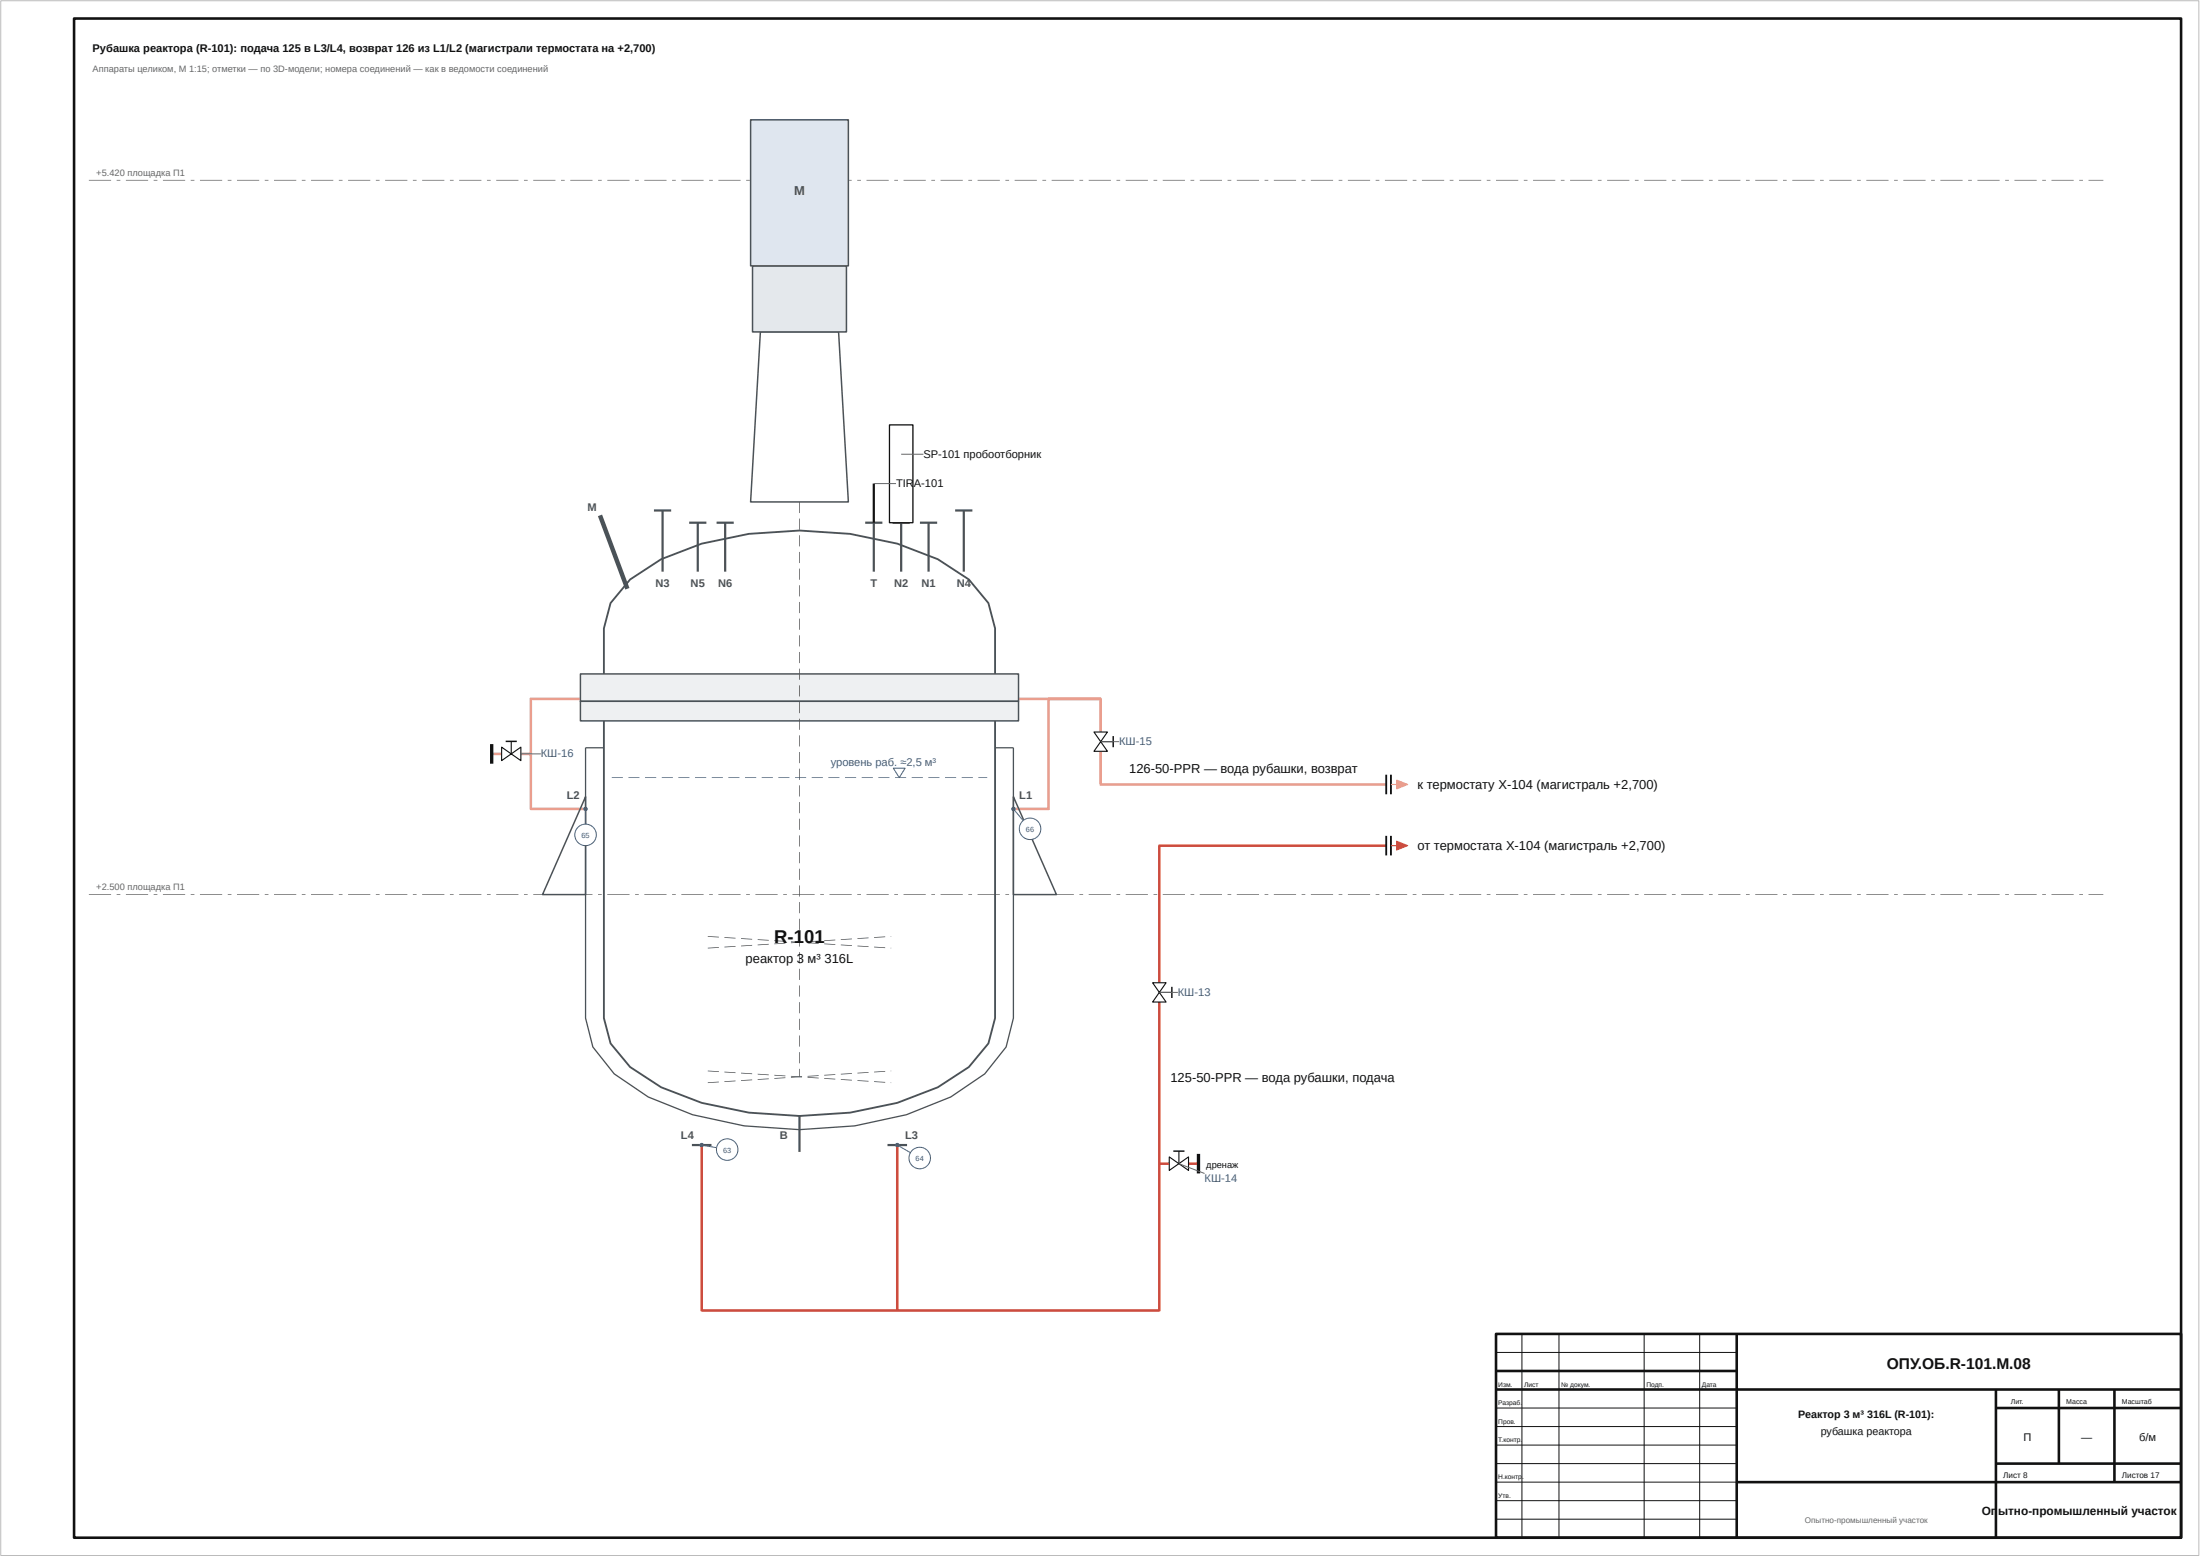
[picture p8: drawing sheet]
<svg xmlns="http://www.w3.org/2000/svg" width="594mm" height="420mm" viewBox="0 0 594 420" stroke-linecap="round" stroke-linejoin="round" font-family="sans-serif">
<path d="M20 5h569v410h-569zM404 360h185v55h-185zM469 360v55M404 370h65M404 375h185M539 375v40M539 380h50M556 375v20M571 375v25M469 400h120M539 395h50" fill="none" stroke="#111" stroke-width=".7" stroke-linecap="butt"/>
<path d="M297.2 188.6h-14v29.7h-9.5M297.2 197.6v-9h-153.9v29.7h14.8M132.8 203.5h2.7M140.7 203.5h2.6M297.2 202.8v8.9h77.1" fill="none" stroke="#ea9e8e" stroke-width=".7" stroke-linecap="butt"/>
<path d="M374.3 228.2h-61.2v37M313.1 270.4v83.3h-123.6v-44.7M242.3 309v44.7M313.1 314h2.7M321 314h2.6" fill="none" stroke="#cc4c3f" stroke-width=".7" stroke-linecap="butt"/>
<path d="M.2 .2h593.6v419.6h-593.6z" fill="none" stroke="#bbb" stroke-width=".27"/>
<path d="M411 360v55M421 360v55M444 360v55M459 360v55M404 365h65M404 380h65M404 385h65M404 390h65M404 395h65M404 400h65M404 405h65M404 410h65" fill="none" stroke="#111" stroke-width=".27"/>
<g fill="#666">
<path d="M24 241.3h6v.2h-6zM31.5 241.3h1v.2h-1zM34 241.3h6v.2h-6zM41.5 241.3h1v.2h-1zM44 241.3h6v.2h-6zM51.5 241.3h1v.2h-1zM54 241.3h6v.2h-6zM61.5 241.3h1v.2h-1zM64 241.3h6v.2h-6zM71.5 241.3h1v.2h-1zM74 241.3h6v.2h-6zM81.5 241.3h1v.2h-1zM84 241.3h6v.2h-6zM91.5 241.3h1v.2h-1zM94 241.3h6v.2h-6zM101.5 241.3h1v.2h-1zM104 241.3h6v.2h-6zM111.5 241.3h1v.2h-1zM114 241.3h6v.2h-6zM121.5 241.3h1v.2h-1zM124 241.3h6v.2h-6zM131.5 241.3h1v.2h-1zM134 241.3h6v.2h-6zM141.5 241.3h1v.2h-1zM144 241.3h6v.2h-6zM151.5 241.3h1v.2h-1zM154 241.3h6v.2h-6zM161.5 241.3h1v.2h-1zM164 241.3h6v.2h-6zM171.5 241.3h1v.2h-1zM174 241.3h6v.2h-6zM181.5 241.3h1v.2h-1zM184 241.3h6v.2h-6zM191.5 241.3h1v.2h-1zM194 241.3h6v.2h-6zM201.5 241.3h1v.2h-1zM204 241.3h6v.2h-6zM211.5 241.3h1v.2h-1zM214 241.3h6v.2h-6zM221.5 241.3h1v.2h-1zM224 241.3h6v.2h-6zM231.5 241.3h1v.2h-1zM234 241.3h6v.2h-6zM241.5 241.3h1v.2h-1zM244 241.3h6v.2h-6zM251.5 241.3h1v.2h-1zM254 241.3h6v.2h-6zM261.5 241.3h1v.2h-1zM264 241.3h6v.2h-6zM271.5 241.3h1v.2h-1zM274 241.3h6v.2h-6zM281.5 241.3h1v.2h-1zM284 241.3h6v.2h-6zM291.5 241.3h1v.2h-1zM294 241.3h6v.2h-6zM301.5 241.3h1v.2h-1zM304 241.3h6v.2h-6zM311.5 241.3h1v.2h-1zM314 241.3h6v.2h-6zM321.5 241.3h1v.2h-1zM324 241.3h6v.2h-6zM331.5 241.3h1v.2h-1zM334 241.3h6v.2h-6zM341.5 241.3h1v.2h-1zM344 241.3h6v.2h-6zM351.5 241.3h1v.2h-1zM354 241.3h6v.2h-6zM361.5 241.3h1v.2h-1zM364 241.3h6v.2h-6zM371.5 241.3h1v.2h-1zM374 241.3h6v.2h-6zM381.5 241.3h1v.2h-1zM384 241.3h6v.2h-6zM391.5 241.3h1v.2h-1zM394 241.3h6v.2h-6zM401.5 241.3h1v.2h-1zM404 241.3h6v.2h-6zM411.5 241.3h1v.2h-1zM414 241.3h6v.2h-6zM421.5 241.3h1v.2h-1zM424 241.3h6v.2h-6zM431.5 241.3h1v.2h-1zM434 241.3h6v.2h-6zM441.5 241.3h1v.2h-1zM444 241.3h6v.2h-6zM451.5 241.3h1v.2h-1zM454 241.3h6v.2h-6zM461.5 241.3h1v.2h-1zM464 241.3h6v.2h-6zM471.5 241.3h1v.2h-1zM474 241.3h6v.2h-6zM481.5 241.3h1v.2h-1zM484 241.3h6v.2h-6zM491.5 241.3h1v.2h-1zM494 241.3h6v.2h-6zM501.5 241.3h1v.2h-1zM504 241.3h6v.2h-6zM511.5 241.3h1v.2h-1zM514 241.3h6v.2h-6zM521.5 241.3h1v.2h-1zM524 241.3h6v.2h-6zM531.5 241.3h1v.2h-1zM534 241.3h6v.2h-6zM541.5 241.3h1v.2h-1zM544 241.3h6v.2h-6zM551.5 241.3h1v.2h-1zM554 241.3h6v.2h-6zM561.5 241.3h1v.2h-1zM564 241.3h4v.2h-4z"/>
<path d="M24 48.5h6v.2h-6zM31.5 48.5h1v.2h-1zM34 48.5h6v.2h-6zM41.5 48.5h1v.2h-1zM44 48.5h6v.2h-6zM51.5 48.5h1v.2h-1zM54 48.5h6v.2h-6zM61.5 48.5h1v.2h-1zM64 48.5h6v.2h-6zM71.5 48.5h1v.2h-1zM74 48.5h6v.2h-6zM81.5 48.5h1v.2h-1zM84 48.5h6v.2h-6zM91.5 48.5h1v.2h-1zM94 48.5h6v.2h-6zM101.5 48.5h1v.2h-1zM104 48.5h6v.2h-6zM111.5 48.5h1v.2h-1zM114 48.5h6v.2h-6zM121.5 48.5h1v.2h-1zM124 48.5h6v.2h-6zM131.5 48.5h1v.2h-1zM134 48.5h6v.2h-6zM141.5 48.5h1v.2h-1zM144 48.5h6v.2h-6zM151.5 48.5h1v.2h-1zM154 48.5h6v.2h-6zM161.5 48.5h1v.2h-1zM164 48.5h6v.2h-6zM171.5 48.5h1v.2h-1zM174 48.5h6v.2h-6zM181.5 48.5h1v.2h-1zM184 48.5h6v.2h-6zM191.5 48.5h1v.2h-1zM194 48.5h6v.2h-6zM201.5 48.5h1v.2h-1zM204 48.5h6v.2h-6zM211.5 48.5h1v.2h-1zM214 48.5h6v.2h-6zM221.5 48.5h1v.2h-1zM224 48.5h6v.2h-6zM231.5 48.5h1v.2h-1zM234 48.5h6v.2h-6zM241.5 48.5h1v.2h-1zM244 48.5h6v.2h-6zM251.5 48.5h1v.2h-1zM254 48.5h6v.2h-6zM261.5 48.5h1v.2h-1zM264 48.5h6v.2h-6zM271.5 48.5h1v.2h-1zM274 48.5h6v.2h-6zM281.5 48.5h1v.2h-1zM284 48.5h6v.2h-6zM291.5 48.5h1v.2h-1zM294 48.5h6v.2h-6zM301.5 48.5h1v.2h-1zM304 48.5h6v.2h-6zM311.5 48.5h1v.2h-1zM314 48.5h6v.2h-6zM321.5 48.5h1v.2h-1zM324 48.5h6v.2h-6zM331.5 48.5h1v.2h-1zM334 48.5h6v.2h-6zM341.5 48.5h1v.2h-1zM344 48.5h6v.2h-6zM351.5 48.5h1v.2h-1zM354 48.5h6v.2h-6zM361.5 48.5h1v.2h-1zM364 48.5h6v.2h-6zM371.5 48.5h1v.2h-1zM374 48.5h6v.2h-6zM381.5 48.5h1v.2h-1zM384 48.5h6v.2h-6zM391.5 48.5h1v.2h-1zM394 48.5h6v.2h-6zM401.5 48.5h1v.2h-1zM404 48.5h6v.2h-6zM411.5 48.5h1v.2h-1zM414 48.5h6v.2h-6zM421.5 48.5h1v.2h-1zM424 48.5h6v.2h-6zM431.5 48.5h1v.2h-1zM434 48.5h6v.2h-6zM441.5 48.5h1v.2h-1zM444 48.5h6v.2h-6zM451.5 48.5h1v.2h-1zM454 48.5h6v.2h-6zM461.5 48.5h1v.2h-1zM464 48.5h6v.2h-6zM471.5 48.5h1v.2h-1zM474 48.5h6v.2h-6zM481.5 48.5h1v.2h-1zM484 48.5h6v.2h-6zM491.5 48.5h1v.2h-1zM494 48.5h6v.2h-6zM501.5 48.5h1v.2h-1zM504 48.5h6v.2h-6zM511.5 48.5h1v.2h-1zM514 48.5h6v.2h-6zM521.5 48.5h1v.2h-1zM524 48.5h6v.2h-6zM531.5 48.5h1v.2h-1zM534 48.5h6v.2h-6zM541.5 48.5h1v.2h-1zM544 48.5h6v.2h-6zM551.5 48.5h1v.2h-1zM554 48.5h6v.2h-6zM561.5 48.5h1v.2h-1zM564 48.5h4v.2h-4z"/>
</g>
<path d="M163.1 189.3v85.5l1.8 6.8 5.3 6.4 8.3 5.4 11 4.2 12.7 2.7 13.7 .9 13.7-.9 12.7-2.7 10.9-4.2 8.4-5.4 5.3-6.4 1.8-6.8v-85.5" fill="none" stroke="#4a5258" stroke-width=".5"/>
<path d="M163.1 201.8h-5v73l2 7.8 5.8 7.2 9.1 6.2 12 4.8 13.9 3 15 1.1 14.9-1.1 14-3 11.9-4.8 9.2-6.2 5.8-7.2 2-7.8v-73h-5" fill="none" stroke="#4a5258" stroke-width=".35"/>
<path d="M156.7 181.9h118.3v7.4h-118.3z" fill="#eef0f2"/>
<path d="M156.7 181.9h118.3v7.4h-118.3z" fill="none" stroke="#4a5258" stroke-width=".4"/>
<path d="M156.7 189.3h118.3v5.2h-118.3z" fill="#eef0f2"/>
<path d="M205.3 89.6h21.2l2.6 45.9h-26.4zM156.7 189.3h118.3v5.2h-118.3zM158.1 215v26.4h-11.6zM273.7 215l11.6 26.4h-11.6z" fill="none" stroke="#4a5258" stroke-width=".4"/>
<path d="M163.1 181.9v-12.3l1.8-6.8 5.3-6.4 8.3-5.5 11-4.2 12.7-2.6 13.7-.9 13.7 .9 12.7 2.6 10.9 4.2 8.4 5.5 5.3 6.4 1.8 6.8v12.3" fill="none" stroke="#4a5258" stroke-width=".5"/>
<path d="M203.2 71.7h25.4v17.9h-25.4z" fill="#e4e8ec"/>
<path d="M203.2 71.7h25.4v17.9h-25.4z" fill="none" stroke="#4a5258" stroke-width=".4"/>
<path d="M202.7 32.3h26.4v39.4h-26.4z" fill="#dfe6ef"/>
<path d="M202.7 32.3h26.4v39.4h-26.4z" fill="none" stroke="#4a5258" stroke-width=".4"/>
<g fill="#4a5258">
<path d="M215.8 135.5h.2v3h-.2zM215.8 140h.2v3h-.2zM215.8 144.5h.2v3h-.2zM215.8 149h.2v3h-.2zM215.8 153.5h.2v3h-.2zM215.8 158h.2v3h-.2zM215.8 162.5h.2v3h-.2zM215.8 167h.2v3h-.2zM215.8 171.5h.2v3h-.2zM215.8 176h.2v3h-.2zM215.8 180.5h.2v3h-.2zM215.8 185h.2v3h-.2zM215.8 189.5h.2v3h-.2zM215.8 194h.2v3h-.2zM215.8 198.5h.2v3h-.2zM215.8 203h.2v3h-.2zM215.8 207.5h.2v3h-.2zM215.8 212h.2v3h-.2zM215.8 216.5h.2v3h-.2zM215.8 221h.2v3h-.2zM215.8 225.5h.2v3h-.2zM215.8 230h.2v3h-.2zM215.8 234.5h.2v3h-.2zM215.8 239h.2v3h-.2zM215.8 243.5h.2v3h-.2zM215.8 248h.2v3h-.2zM215.8 252.5h.2v3h-.2zM215.8 257h.2v3h-.2zM215.8 261.5h.2v3h-.2zM215.8 266h.2v3h-.2zM215.8 270.5h.2v3h-.2zM215.8 275h.2v3h-.2zM215.8 279.5h.2v3h-.2zM215.8 284h.2v3h-.2zM215.8 288.5h.2v2.1h-.2z"/>
<path d="M191.1 288.9l3 .2v.2l-3-.2zM195.6 289.2l3 .2v.2l-3-.2zM200.1 289.5l3 .2v.2l-3-.2zM204.6 289.8l3 .2v.2l-3-.2zM209.1 290.1l3 .2v.2l-3-.2zM213.6 290.4l3 .2v.2l-3-.2zM218.1 290.7l3 .1v.2l-3-.1zM222.6 290.9l3 .2v.2l-3-.2zM227.1 291.2l3 .2v.2l-3-.2zM231.6 291.5l3 .2-.1 .2-2.9-.2zM236.1 291.8l2.9 .2v.2l-3-.2zM240.5 292.1l.2 .2z"/>
<path d="M191.1 292.1l3-.2v.2l-3 .2zM195.6 291.8l3-.2v.2l-3 .2zM200.1 291.5l3-.2v.2l-3 .2zM204.6 291.2l3-.2v.2l-3 .2zM209.1 290.9l3-.1v.2l-3 .1zM213.6 290.7l3-.2v.2l-3 .2zM218.1 290.4l3-.2v.2l-3 .2zM222.6 290.1l3-.2v.2l-3 .2zM227.1 289.8l3-.2v.2l-3 .2zM231.6 289.5l2.9-.2 .1 .2-3 .2zM236 289.2l3-.2v.2l-2.9 .2zM240.5 288.9l.2 .2z"/>
<path d="M191.1 252.6l3 .2v.2l-3-.2zM195.6 252.9l3 .2v.2l-3-.2zM200.1 253.2l3 .2v.2l-3-.2zM204.6 253.5l3 .2v.2l-3-.2zM209.1 253.8l3 .2v.2l-3-.2zM213.6 254.1l3 .1v.2l-3-.1zM218.1 254.3l3 .2v.2l-3-.2zM222.6 254.6l3 .2v.2l-3-.2zM227.1 254.9l3 .2v.2l-3-.2zM231.6 255.2l3 .2-.1 .2-2.9-.2zM236.1 255.5l2.9 .2v.2l-3-.2zM240.5 255.8l.2 .2z"/>
<path d="M191.1 255.8l3-.2v.2l-3 .2zM195.6 255.5l3-.2v.2l-3 .2zM200.1 255.2l3-.2v.2l-3 .2zM204.6 254.9l3-.2v.2l-3 .2zM209.1 254.6l3-.2v.2l-3 .2zM213.6 254.3l3-.1v.2l-3 .1zM218.1 254.1l3-.2v.2l-3 .2zM222.6 253.8l3-.2v.2l-3 .2zM227.1 253.5l3-.2v.2l-3 .2zM231.6 253.2l2.9-.2 .1 .2-3 .2zM236 252.9l3-.2v.2l-2.9 .2zM240.5 252.6l.2 .2z"/>
</g>
<path d="M165.2 209.8h3v.2h-3zM169.7 209.8h3v.2h-3zM174.2 209.8h3v.2h-3zM178.7 209.8h3v.2h-3zM183.2 209.8h3v.2h-3zM187.7 209.8h3v.2h-3zM192.2 209.8h3v.2h-3zM196.7 209.8h3v.2h-3zM201.2 209.8h3v.2h-3zM205.7 209.8h3v.2h-3zM210.2 209.8h3v.2h-3zM214.7 209.8h3v.2h-3zM219.2 209.8h3v.2h-3zM223.7 209.8h3v.2h-3zM228.2 209.8h3v.2h-3zM232.7 209.8h3v.2h-3zM237.2 209.8h3v.2h-3zM241.7 209.8h3v.2h-3zM246.2 209.8h3v.2h-3zM250.7 209.8h3v.2h-3zM255.2 209.8h3v.2h-3zM259.7 209.8h3v.2h-3zM264.2 209.8h2.4v.2h-2.4z" fill="#1f5fa8"/>
<path d="M241.2 207.3h3.2l-1.6 2.6z" fill="none" stroke="#1f5fa8" stroke-width=".27"/>
<path d="M162 139.1l7.4 19.8" fill="none" stroke="#4a5258" stroke-width="1.2" stroke-linecap="butt"/>
<g fill="none" stroke="#4a5258" stroke-width=".6">
<path d="M176.6 137.8h4.6M178.9 137.8v16.5M257.9 137.8h4.7M260.3 137.8v16.5M186.1 141.1h4.7M188.4 141.1v13.2M193.5 141.1h4.6M195.8 141.1v13.2M233.6 141.1h4.7M236 141.1v13.2M241 141.1h4.7M243.4 141.1v13.2"/>
<path d="M248.4 141.1h4.7M250.8 141.1v13.2M215.9 301.2v9.7"/>
</g>
<path d="M236 130.5v10.6" fill="none" stroke="#111" stroke-width=".6"/>
<path d="M240.2 114.7h6.3v26.4h-6.3z" fill="#fff"/>
<path d="M240.2 114.7h6.3v26.4h-6.3z" fill="none" stroke="#111" stroke-width=".35"/>
<path d="M132.8 200.8v5.3" fill="none" stroke="#111" stroke-width=".9" stroke-linecap="butt"/>
<path d="M374.3 209.1v5.3M375.6 209.1v5.3" fill="none" stroke="#111" stroke-width=".5"/>
<path d="M377.2 210.5l3 1.2-3 1.2z" fill="#e89d8f"/>
<path d="M377.2 210.5l3 1.2-3 1.2z" fill="none" stroke="#e89d8f" stroke-width=".27"/>
<path d="M375.6 211.7h1.9" fill="none" stroke="#e89d8f" stroke-width=".3"/>
<path d="M323.6 311.4v5.3" fill="none" stroke="#111" stroke-width=".9" stroke-linecap="butt"/>
<path d="M374.3 225.6v5.3M375.6 225.6v5.3" fill="none" stroke="#111" stroke-width=".5"/>
<path d="M377.2 227l3 1.2-3 1.2z" fill="#cc4d40"/>
<path d="M377.2 227l3 1.2-3 1.2z" fill="none" stroke="#cc4d40" stroke-width=".27"/>
<path d="M375.6 228.2h1.9" fill="none" stroke="#cc4d40" stroke-width=".3"/>
<path d="M186.8 309h5.3M239.7 309h5.2" fill="none" stroke="#4a5258" stroke-width=".6"/>
<path d="M295.4 197.6l3.7 5.2h-3.7l3.7-5.2z" fill="#fff"/>
<path d="M295.4 197.6l3.7 5.2h-3.7l3.7-5.2zM297.2 200.2h3.4" fill="none" stroke="#111" stroke-width=".3"/>
<path d="M300.6 198.7v3" fill="none" stroke="#111" stroke-width=".4"/>
<path d="M135.5 201.6l5.2 3.7v-3.7l-5.2 3.7z" fill="#fff"/>
<path d="M135.5 201.6l5.2 3.7v-3.7l-5.2 3.7zM138.1 200.1v3.4" fill="none" stroke="#111" stroke-width=".3"/>
<path d="M136.6 200.1h3" fill="none" stroke="#111" stroke-width=".4"/>
<path d="M311.3 265.2l3.6 5.2h-3.6l3.6-5.2z" fill="#fff"/>
<path d="M311.3 265.2l3.6 5.2h-3.6l3.6-5.2zM313.1 267.8h3.4" fill="none" stroke="#111" stroke-width=".3"/>
<path d="M316.5 266.3v3" fill="none" stroke="#111" stroke-width=".4"/>
<path d="M315.8 312.2l5.2 3.7v-3.7l-5.2 3.7z" fill="#fff"/>
<path d="M315.8 312.2l5.2 3.7v-3.7l-5.2 3.7zM318.4 310.7v3.3" fill="none" stroke="#111" stroke-width=".3"/>
<path d="M316.9 310.7h3" fill="none" stroke="#111" stroke-width=".4"/>
<path d="M236 130.5h6M243.4 122.6h6M140.7 203.5h5.4M297.2 200.2h5M313.1 267.8h5M318.4 314l6.9 2.7" fill="none" stroke="#666" stroke-width=".27"/>
<path d="M273.7 218.3l2.6 3.2" fill="none" stroke="#1f5fa8" stroke-width=".27"/>
<circle cx="273.7" cy="218.3" r=".45" fill="#1f5fa8"/>
<circle cx="273.7" cy="218.3" r=".45" fill="none" stroke="#1f5fa8" stroke-width=".27"/>
<circle cx="278.2" cy="223.7" r="2.9" fill="#fff"/>
<g fill="none" stroke="#1f5fa8" stroke-width=".27">
<path d="M158.1 218.3v4.1"/>
<circle cx="278.2" cy="223.7" r="2.9"/>
</g>
<circle cx="158.1" cy="218.3" r=".45" fill="#1f5fa8"/>
<circle cx="158.1" cy="218.3" r=".45" fill="none" stroke="#1f5fa8" stroke-width=".27"/>
<circle cx="158.1" cy="225.3" r="2.9" fill="#fff"/>
<g fill="none" stroke="#1f5fa8" stroke-width=".27">
<path d="M242.3 309l3.6 2.1"/>
<circle cx="158.1" cy="225.3" r="2.9"/>
</g>
<circle cx="242.3" cy="309" r=".45" fill="#1f5fa8"/>
<circle cx="242.3" cy="309" r=".45" fill="none" stroke="#1f5fa8" stroke-width=".27"/>
<circle cx="248.4" cy="312.5" r="2.9" fill="#fff"/>
<g fill="none" stroke="#1f5fa8" stroke-width=".27">
<path d="M189.5 309l4 .7"/>
<circle cx="248.4" cy="312.5" r="2.9"/>
</g>
<circle cx="189.5" cy="309" r=".45" fill="#1f5fa8"/>
<circle cx="189.5" cy="309" r=".45" fill="none" stroke="#1f5fa8" stroke-width=".27"/>
<circle cx="196.4" cy="310.2" r="2.9" fill="#fff"/>
<circle cx="196.4" cy="310.2" r="2.9" fill="none" stroke="#1f5fa8" stroke-width=".27"/>
<g font-size="5" fill="#111">
<text x="209.1" y="254.6">R-1</text>
<text x="217.1" y="254.6">01</text>
</g>
<text font-size="4.2" fill="#111" x="509.5" y="369.5">ОПУ.ОБ.R-101.М.08</text>
<text font-size="3.5" fill="#4a5258" x="214.4" y="52.5">M</text>
<g font-size="3.5" fill="#111">
<text x="304.9" y="208.5">126-50-PPR — вода рубашки, возврат</text>
<text x="382.8" y="213">к термостату X-104 (магистраль +2,700)</text>
<text x="382.8" y="229.5">от термостата X-104 (магистраль +2,700)</text>
<text x="201.4" y="259.9">реактор 3 м³</text>
<text x="222.6" y="259.9">316L</text>
<text x="316.1" y="292">125-50-PPR — вода рубашки, подача</text>
</g>
<g font-size="3.2" fill="#111">
<text x="535.2" y="409">Оп</text>
<text x="539.6" y="409">ытно-промышленный участок</text>
</g>
<g font-size="3" fill="#111">
<text x="25" y="14">Рубашка реактора (R-101): подача 125 в L3/L4, возврат 126 из L1/L2 (магистрали термостата на +2,700)</text>
<text x="249.4" y="123.5">SP-101 пробоотборник</text>
<text x="242" y="131.4">TIR</text>
<text x="246.8" y="131.4">A-101</text>
<text x="546.4" y="389">П</text>
<text x="562" y="389">—</text>
<text x="577.7" y="389">б/м</text>
</g>
<g font-size="3" fill="#4a5258">
<text x="158.7" y="138">M</text>
<text x="177" y="158.5">N3</text>
<text x="186.5" y="158.5">N5</text>
<text x="193.9" y="158.5">N6</text>
<text x="235.1" y="158.5">T</text>
<text x="241.4" y="158.5">N2</text>
<text x="248.8" y="158.5">N1</text>
<text x="258.4" y="158.5">N4</text>
<text x="153" y="215.7">L2</text>
<text x="275.2" y="215.7">L1</text>
<text x="183.9" y="307.4">L4</text>
<text x="210.6" y="307.4">B</text>
<text x="244.4" y="307.4">L3</text>
</g>
<g font-size="3" fill="#1f5fa8">
<text x="302.2" y="201.1">КШ-15</text>
<text x="146.1" y="204.4">КШ-16</text>
<text x="224.3" y="206.7">уровень раб. ≈2,5 м³</text>
<text x="318.1" y="268.7">КШ-13</text>
<text x="325.3" y="318.9">КШ-14</text>
</g>
<g font-size="2.9" fill="#111">
<text x="485.6" y="382.7">Реактор 3 м³</text>
<text x="504.2" y="382.7">316L (R-101):</text>
<text x="491.7" y="387.3">рубашка реактора</text>
</g>
<g font-size="2.5" fill="#666">
<text x="25" y="19.5">Аппараты целиком, М 1:15; отметки — по 3D-модели; номера соединений — как в ведомости соединений</text>
<text x="26" y="47.4">+5.420 площадка П1</text>
<text x="26" y="240.2">+2.500 площадка П1</text>
</g>
<text font-size="2.5" fill="#111" x="325.8" y="315.1">дренаж</text>
<g font-size="2.2" fill="#111">
<text x="541" y="398.8">Лист 8</text>
<text x="573" y="398.8">Листов 17</text>
</g>
<text font-size="2.2" fill="#666" x="487.4" y="411">Опытно-промышленный участок</text>
<g font-size="2" fill="#1f5fa8">
<text x="157" y="226.2">65</text>
<text x="277.1" y="224.6">66</text>
<text x="195.3" y="311.1">63</text>
<text x="247.3" y="313.4">64</text>
</g>
<g font-size="1.9" fill="#111">
<text x="543" y="378.8">Лит.</text>
<text x="558" y="378.8">Масса</text>
<text x="573" y="378.8">Масштаб</text>
</g>
<g font-size="1.8" fill="#111">
<text x="404.6" y="374.2">Изм.</text>
<text x="411.6" y="374.2">Лист</text>
<text x="421.6" y="374.2">№ докум.</text>
<text x="444.6" y="374.2">Подп.</text>
<text x="459.6" y="374.2">Дата</text>
<text x="404.6" y="379.2">Разраб.</text>
<text x="404.6" y="384.2">Пров.</text>
<text x="404.6" y="389.2">Т.контр.</text>
<text x="404.6" y="399.2">Н.контр</text>
<text x="411" y="399.2">.</text>
<text x="404.6" y="404.2">Утв.</text>
</g>
</svg>
